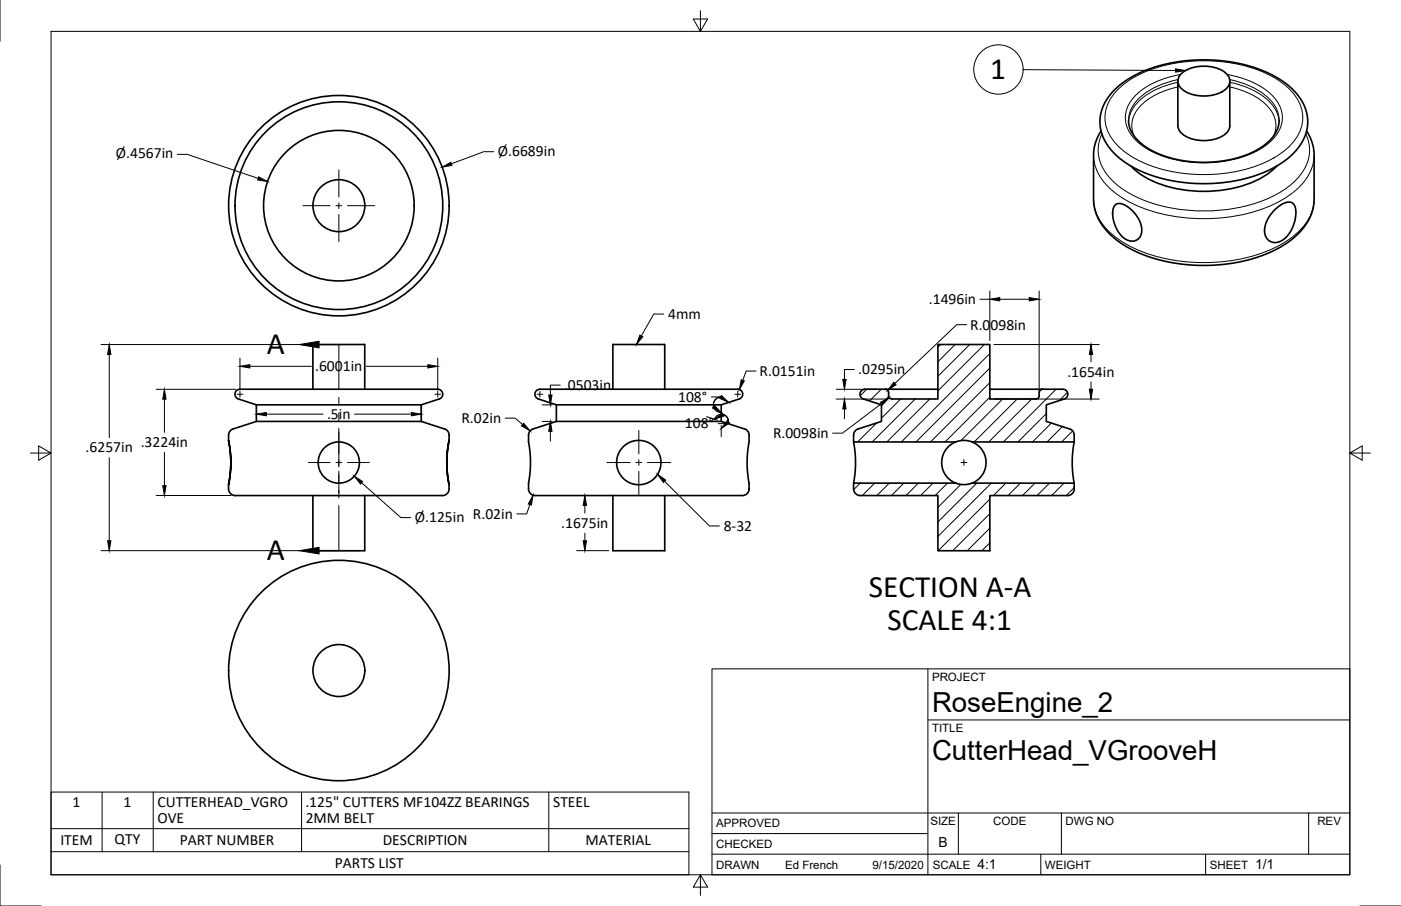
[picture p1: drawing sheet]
<svg xmlns="http://www.w3.org/2000/svg" width="432mm" height="279mm" viewBox="0 0 432 279" stroke-linecap="round" stroke-linejoin="round" font-family="sans-serif">
<!-- layer: Visible -->
<g fill="none" stroke="#000" stroke-width=".51">
<path d="M343.4 27.8l3.2-2.7 4.7-2.7 4.2-1.6 4.2-1.1 4.8-.9 5.8-.3 6.1 .2 4.9 .7 5.2 1.4 4.2 1.6 4 2.2 3.6 2.8 2.7 3.4 1.4 2.8 .6 3.2-.2 3.2-.7 2.2-1.1 2.1-1.4 1.9-2 2.1-4.5 3.2-5.2 2.3-6.3 1.8-7.1 .9h-7.3l-6.8-.9-6.2-1.8-5.8-2.7-4-2.8-1.9-2.1-1.5-1.9-1.1-2.1-.6-2.2-.3-2.2 .1-1.7 .4-2 1-2.4 1.1-1.8zM347.8 37.1l.5 2.6 1.3 2.3 2.1 2.2 2.9 2 3.1 1.5 3.8 1.2 4.6 .9 4.4 .3 4.3-.2 4.5-.7 4.1-1.2 4.1-1.8 2.9-2 2.1-2.2 1.3-2.4 .4-2.5M363 25v13.7a4.9 4.9 0 0 0 4.4 4.1 11.4 11.4 0 0 0 10.8-1.9l.7-1.4 .2-.8-.1-13.7M363.9 22.9a11.4 11.4 0 0 1 14.3 0 3.3 3.3 0 0 1-1.5 5.4 12.2 12.2 0 0 1-12.2-.6 3.1 3.1 0 0 1-.6-4.8zM339.3 40.4l-1.2 2.5-1 3.5-.1 15.3 .8 4 1 2.3 1.2 1.9 2.2 2.4 3.2 2.7 3.5 2 3 1.4 4.2 1.4 4.5 1.1 5.2 .7 4 .3 4.9-.2 5.2-.5 4.6-1 4.3-1.3 4.3-1.9 3.3-1.9 2.5-1.9 2.8-2.8 1.6-2.4 .8-1.8 .6-1.8 .3-2.7-.1-15.3-.9-3.5-1.3-2.5M348.5 51.2a29.3 29.3 0 0 0 19 7.7 35.6 35.6 0 0 0 24.2-6l1.8-1.7M343.7 63.3l.5-.4 .9-.1 2.1 .7 1.9 1.6 1.7 2.2 .8 1.9 .3 1.9-.4 1.7-1 1.1-1.3 .5-1.6-.3-1.6-1-1.5-1.8-1-2.4-.5-1.9v-2.3zM392.7 64.9l2.5-2 1.3-.5 1-.1 .9 .3 .5 .7 .5 2.1-.5 3.2-1.4 3.2-1.9 2-1.1 .7-1.4 .3-1.1-.1-1.3-.8-.6-.9-.4-1.6 .1-1.4 .6-1.8 .9-1.6zM70.4 135.8l.7 6.2-.1 3.6-.6 3.9 .7-6.2-.1-4zM71.9 132.3a2.04 2.04 0 0 0-1.5 1.9v1.6M79 130h50.8M79 124.8h50.8"/>
<path d="M79 124.8l-5.5-1.8a1.6 1.6 0 0 1-.9-2 1.6 1.6 0 0 1 2-1h59.3a1.78 1.78 0 0 1 2 .5 1.78 1.78 0 0 1 .2 2l-.7 .5-5.6 1.8M79 130l-7.2 2.3M79 124.8v5.2M96.4 120v-13.8h16v13.8M129.8 130l7.2 2.3a2.04 2.04 0 0 1 1.4 1.9M129.8 124.8v5.2M138.4 135.8l-.7 6.2 .1 3.6 .6 3.9-.7-6.2 .2-4zM138.4 134.2v1.6M166.4 120h59.9a1.78 1.78 0 0 1 2 .5 1.78 1.78 0 0 1 .3 2l-.7 .5-5.6 1.8M166.4 120a1.53 1.53 0 0 0-1.5 1.3 1.53 1.53 0 0 0 1 1.7l5.6 1.8M171.5 130l-7.2 2.3a2.04 2.04 0 0 0-1.4 1.9v2.1l.6 5.3-.1 3.9-.5 3.5a3.2 3.2 0 0 0 1 3.5 43.9 43.9 0 0 0 9.8 .3h47.4a39.5 39.5 0 0 0 8.8-.3 2.04 2.04 0 0 0 1-1.7l-.6-7.1 .1-3.9 .5-3.5a3.8 3.8 0 0 0-.6-3.5l-.8-.5-7.2-2.3M171.5 130h50.8"/>
<path d="M171.5 124.8h50.8M171.5 124.8v5.2M188.9 120v-13.8h16v13.8M222.3 124.8v5.2M263.1 136.3l.6 5.3-.1 3.9-.5 3.5M264.5 132.3a2.04 2.04 0 0 0-1.4 1.9v2.1h31.5M272.9 120h-6.3a1.53 1.53 0 0 0-1.5 1.3 1.53 1.53 0 0 0 1 1.7l5.6 1.8v5.2l-7.2 2.3M272.9 120h16.2M272.9 120a1.01 1.01 0 0 1 1 1.1v.9a1.01 1.01 0 0 0 1 1h14.2v-16.8h16v16.8h14.2a1.01 1.01 0 0 0 1-1v-.9a1.04 1.04 0 0 1 1-1.1M294.6 136.3l-1.5 .8-1.5 1.4-1 1.8-.4 2 .3 2.4 .8 1.6 1.4 1.6 1.9 1.1h-31.5a3.2 3.2 0 0 0 1 3.5l1 .3h24v17h16v-17h23.9a2.04 2.04 0 0 0 2.1-2v-1.8h-31.5l1.7-1 1.4-1.5 1-2 .2-1.7-.2-1.9-.8-1.9-1.3-1.5-2-1.2M299.6 136.3l-1.4-.4-1.5-.1-2.1 .5M305.1 120h16.2"/>
<path d="M321.3 120h6.3a1.53 1.53 0 0 1 1.5 1.3 1.53 1.53 0 0 1-1 1.7M328 123l-5.5 1.8v5.2l7.2 2.3a2 2 0 0 1 1.4 1.9v2.1h-31.5M331.1 136.3l-.6 5.3 .1 3.9 .5 3.5M70.4 149.5a2.44 2.44 0 0 0 2.1 3.3h56.2a39.5 39.5 0 0 0 8.7-.3 2.04 2.04 0 0 0 1-1.7M96.4 152.8v17h16v-17M138.4 149.5v1.3M188.9 152.8v17h16v-17M299.6 149l-2.1 .4h-1.5l-1.4-.4"/>
<circle cx="104.4" cy="63.4" r="8"/>
<circle cx="104.4" cy="63.4" r="34"/>
<circle cx="104.4" cy="63.4" r="23.2"/>
<circle cx="104.5" cy="63.4" r="32"/>
<circle cx="104.4" cy="142.6" r="6.4"/>
<circle cx="196.9" cy="142.7" r="6.8"/>
<circle cx="104.4" cy="206.8" r="8"/>
<circle cx="104.5" cy="206.8" r="34"/>
</g>
<!-- layer: Visible Narrow -->
<path d="M344.7 27.4a35.2 35.2 0 0 1 20.8-8.4 45 45 0 0 1 28.9 6 14 14 0 0 1 7.1 12 14.5 14.5 0 0 1-7.1 10.6 45.4 45.4 0 0 1-31.1 5.7 34.3 34.3 0 0 1-18.6-8.1 11.5 11.5 0 0 1 0-17.8zM363 26.8a19.3 19.3 0 0 0-13.2 8.2 7.6 7.6 0 0 0-.3 6.9M363 25.4a21.7 21.7 0 0 0-13.8 7.9 8.6 8.6 0 0 0-1.4 4.2M363.1 24.5a21.4 21.4 0 0 0-14 8.3 8.4 8.4 0 0 0-1.3 4.3M363.9 23a23.6 23.6 0 0 0-15.3 8.1 9.1 9.1 0 0 0 2.1 12.7 32.1 32.1 0 0 0 22.4 6.4 28.8 28.8 0 0 0 19.3-7.3 9.1 9.1 0 0 0-.8-14 26.7 26.7 0 0 0-13.4-5.9M379 24.5a21.4 21.4 0 0 1 14 8.3 8.4 8.4 0 0 1 1.3 4.3M379 25.4a21.7 21.7 0 0 1 13.8 7.9 8.6 8.6 0 0 1 1.4 4.2M379 26.8a19.3 19.3 0 0 1 13.3 8.2 7.6 7.6 0 0 1 .3 6.9M337.1 47.9a15.3 15.3 0 0 0 7.4 12.2 47.3 47.3 0 0 0 29.2 7.3 43.4 43.4 0 0 0 25.3-8.4 14.7 14.7 0 0 0 6-11.1M339.6 41.3a12 12 0 0 0 3.2 14.4 38 38 0 0 0 23.1 9.1 49 49 0 0 0 29.3-5.9 15.9 15.9 0 0 0 8.4-12.2 11.4 11.4 0 0 0-1.1-5.4M337.1 61.4a15.3 15.3 0 0 0 7.4 12.3 47.3 47.3 0 0 0 29.2 7.2 43.4 43.4 0 0 0 25.3-8.4 14.7 14.7 0 0 0 6-11.1" fill="none" stroke="#000" stroke-width=".31"/>
<!-- layer: Border -->
<path d="M0 0v12.7M15.7 9.7h400.3v260.1h-400.3zM215.9 3.3v6.4l-2.2-3.8h4.4l-2.2 3.8M9.4 139.7h6.3l-3.8-2.2v4.4l3.8-2.2M416 139.7l3.8 2.2v-4.4l-3.8 2.2h6.4M0 266.7v12.7h12.7M215.9 269.8l2.2 3.8h-4.4l2.2-3.8v6.3M419.1 279.4h12.7" fill="none" stroke="#000" stroke-width=".31"/>
<!-- layer: Titleblock -->
<path d="M219.4 206.3h196.6v63.5h-196.6zM286 206.3v63.5M286 222h130M219.4 257.1h66.6M219.4 250.7h196.6M295.4 250.7v12.7M327.1 250.7v12.7M403.3 250.7v12.7M219.4 263.4h196.6M320.8 263.4v6.4M371.6 263.4v6.4" fill="none" stroke="#000" stroke-width=".31"/>
<!-- layer: Hatching -->
<g fill="none" stroke="#000" stroke-width=".31">
<path d="M289.9 106.3l-.8 .8M294.4 106.3l-5.3 5.3M298.9 106.3l-9.8 9.8M303.4 106.3l-14.3 14.2M305.1 109l-27.3 27.3M305.1 113.5l-22.8 22.8M305.1 118l-18.3 18.3M267.1 120.1l-2 1.9M270.2 130.5l-5.9 5.8M271.6 120.1l-3.6 3.6M273.9 122.3l-2.5 2.5M277.6 123.1l-5.9 5.9"/>
<path d="M282.1 123.1l-13.3 13.2M286.6 123.1l-13.3 13.2M305.1 122.5l-13.8 13.8M309 123.1l-12.8 12.8M313.5 123.1l-13.3 13.2M318 123.1l-13.3 13.2M320.9 120.1l-.6 .6M322.5 127.6l-8.8 8.7M324 130.5l-5.8 5.8M325.5 120.1l-16.3 16.2M327.4 131.6l-4.7 4.7M329 121l-2.5 2.5"/>
<path d="M330.6 132.9l-3.4 3.4M265.1 149l-2 2M269.6 149l-3.8 3.8M274.1 149l-3.8 3.8M278.6 149l-3.8 3.8M283.1 149l-3.8 3.8M287.5 149l-3.8 3.8M292 149l-3.8 3.8M296.1 149.4l-7 7.1M301 149l-11.9 12M305.1 153.9l-15.9 15.9M305.1 158.4l-11.4 11.4"/>
<path d="M305.5 149l-16.4 16.4M310 149l-3.8 3.8M314.5 149l-3.8 3.8M319 149l-3.8 3.8M323.5 149l-3.8 3.8M328 149l-3.9 3.8M331 150.4l-2.4 2.4M305.1 162.9l-6.9 6.9M305.1 167.4l-2.5 2.4"/>
</g>
<!-- layer: Annotations -->
<path d="M204.5 96.9h-3l-3.8 6.7M98.3 106.3h6.1v13.9M104.4 122.6v2.3M104.4 127.3v2.4M104.4 132.1v11.9M104.4 146.4v2.4M104.4 151.1v2.4M104.4 155.9v13.9h-6.1M204.8 148.4l13.9 13.8h3" fill="none" stroke="#000" stroke-width=".31"/>
<path d="M92.2 106.3l6.1-1.1v2.1zM197.2 103.4l.9 .5-1.9 2.4zM202.7 146.3l2.5 1.8-.7 .7zM92.2 169.8l6.1-1v2z" fill="#000" stroke="#000" stroke-width=".31"/>
<!-- layer: Dimensions -->
<g fill="none" stroke="#000" stroke-width=".31">
<path d="M54.7 47.6h3l21.9 7.4M152.2 46.8h-3.1l-10 3.7M302 92.3h3.1M305.1 89.7v15.3M308.1 92.3h9.1M320.3 89.7v31.1M31.1 106.3h80.1M33.7 109.3v25.6M74 110.4v9.9M77 113h19M112.9 113h19M134.9 110.4v9.9"/>
<path d="M172.7 118.8h-3.1v3M233 114.4h-3l-1.1 2.9M263.3 114h-3v3M297.9 100.1h-3l-19.1 18.2M306.3 106.3h32.5M336.3 109.3v2.2M336.3 117.8v2.2M48.1 120.1h24.6M50.7 123.1v10.2M50.7 139.5v10.3M79 125.2v1.2M82.1 127.7h17.5"/>
<path d="M109.2 127.7h17.6M129.8 125.2v3.5M155.7 128.9h3l2.4 2M167.1 130h3.1M167.1 124.9h3.1M169.6 133v3.1M217.8 128.5l3.3 1.1M219.2 122.4h3.1a2.44 2.44 0 0 0-2.4 2.5 2.44 2.44 0 0 0 2.4 2.4M220.2 129.3a2.21 2.21 0 0 1 2.8-1.5 2.21 2.21 0 0 1 1.4 2.8h-3.1M221.2 122.7a2.44 2.44 0 0 0-1.3 2.7M222.1 122.4a2.44 2.44 0 0 0-2.2 2.1M222.3 131.2v3.5"/>
<path d="M222.5 127.7a2.21 2.21 0 0 1 2 2.3M222.9 127.8a2.21 2.21 0 0 1 1.6 2.7M257.7 123.1h15.9M257.7 120.1h13.9M260.3 126.1v3.1M271.7 124.5l-12 9.1h-3.1M306.3 123.1h32.5M33.7 141.1v25.7M48.1 152.8h23.1M111.5 148.9l12 10.7h3.1M163.3 155.6l-1 2.9h-3M177.7 152.8h9.9"/>
<path d="M180.3 155.9v2.3M31.1 169.8h80.1M177.7 169.8h9.9M180.3 164.4v2.4"/>
</g>
<g fill="#000" stroke="#000" stroke-width=".31">
<path d="M79.7 54.5l2.8 1.5-3.1-.5zM136.3 51.6l2.6-1.6 .4 1zM305.1 92.3l3-.5v1zM317.2 91.8l3.1 .5-3.1 .5zM33.7 106.3l.5 3h-1zM74 113l3-.5v1zM131.9 112.5l3 .5-3 .5zM228.5 117.1l.9 .4-1.5 2.6zM259.8 117h1l-.5 3.1zM275.5 117.9l.7 .7-2.6 1.8zM336.3 106.3l.5 3h-1.1zM50.7 120.1l.5 3h-1z"/>
<path d="M79 127.7l3.1-.5v1zM126.8 127.2l3 .5-3 .5zM161.4 130.5l2 2.4-2.7-1.6zM169.6 130l.5 3h-1zM169.1 121.8h1l-.5 3.1zM220.2 125l2.1 2.3-2.7-1.5zM222.4 122l2.2 2.1-2.8-1.3zM220.2 129.3l2.4-1.9 .5 .9zM224.1 129.7l.7 .7-2.5 1.8zM260.3 123.1l.5 3h-1zM271.3 124.1l2.8-1.4-2.2 2.2zM335.7 120h1.1l-.5 3.1z"/>
<path d="M50.2 149.8h1l-.5 3zM109.2 146.9l2.6 1.6-.7 .8zM164.3 152.7l-.5 3-1-.3zM180.3 152.8l.5 3.1h-1.1zM33.2 166.8h1l-.5 3zM179.7 166.8h1.1l-.5 3z"/>
</g>
<!-- layer: Center Lines -->
<g fill="none" stroke="#000" stroke-width=".31">
<path d="M104.4 52.4v8.3M93.4 63.4h8.3M103.5 63.4h1.8M104.4 62.5v1.8M104.4 66.1v8.4M107.1 63.4h8.4M73 121.6h1.8M74 120.7v1.8M104.4 133.2v6.8M134 121.6h1.8M134.9 120.7v1.8M165.5 121.6h1.8"/>
<path d="M166.4 120.7v1.8M196.9 132.8v7.2M226.5 121.6h1.8M227.4 120.7v1.8M95 142.6h6.7M103.5 142.6h1.8M104.4 141.8v1.7M104.4 145.3v6.7M107.1 142.6h6.7M187 142.6h7.2M196 142.6h1.8M196.9 141.8v1.7"/>
<path d="M196.9 145.3v7.2M199.6 142.6h7.2M296.2 142.6h1.8M297.1 141.8v1.7"/>
</g>
<!-- layer: BOM -->
<g fill="none" stroke="#000" stroke-width=".31">
<path d="M315.3 21.5l47 .2M15.7 244.3h196.6v25.5h-196.6zM15.7 255.5h196.6M31.5 244.3v18.4M47.2 244.3v18.4M92.9 244.3v18.4M169.1 244.3v18.4M15.7 262.7h196.6"/>
<circle cx="307.7" cy="21.4" r="7.6"/>
</g>
<path d="M362.3 21.2l3.1 .6-3.1 .4z" fill="#000" stroke="#000" stroke-width=".31"/>
<g font-size="9.6">
<text x="305.1" y="24.5">1</text>
<text x="82.3" y="109.3">A</text>
<text x="82.3" y="172.8">A</text>
<text x="267.8" y="184.1">SECTION A-A</text>
<text x="273.6" y="194.4">SCALE 4:1</text>
</g>
<g font-size="8.5">
<text x="287.3" y="219.5">RoseEngine_2</text>
<text x="287.3" y="234.5">CutterHead_VGrooveH</text>
</g>
<g font-size="4.8">
<text x="35.7" y="48.9">Ø.4567in</text>
<text x="153.5" y="48">Ø.6689in</text>
<text x="286.3" y="93.8">.1496in</text>
<text x="206" y="98.4">4mm</text>
<text x="299" y="101.6">R.0098in</text>
<text x="97.1" y="114.5">.6001in</text>
<text x="234.1" y="115.9">R.0151in</text>
<text x="264.5" y="115.5">.0295in</text>
<text x="329" y="116.2">.1654in</text>
<text x="173.8" y="120.2">.0503in</text>
<text x="209" y="123.9">108°</text>
<text x="100.8" y="129.2">.5in</text>
<text x="142.2" y="130.5">R.02in</text>
<text x="43.4" y="137.9">.3224in</text>
<text x="211.1" y="132.1">108°</text>
<text x="238.3" y="135.1">R.0098in</text>
<text x="26.4" y="139.5">.6257in</text>
<text x="127.9" y="160.9">Ø.125in R.02in</text>
<text x="173" y="162.8">.1675in</text>
<text x="223.1" y="163.7">8-32</text>
<text x="22.3" y="248.8">1</text>
<text x="38.1" y="248.8">1</text>
<text x="48.5" y="248.9">CUTTERHEAD_VGRO</text>
<text x="94.1" y="248.9">.125&quot; CUTTERS MF104ZZ BEARINGS</text>
<text x="170.5" y="248.9">STEEL</text>
<text x="48.5" y="254">OVE</text>
<text x="94.2" y="254">2MM BELT</text>
<text x="18.6" y="260.6">ITEM</text>
<text x="35.3" y="260.4">QTY</text>
<text x="55.4" y="260.6">PART NUMBER</text>
<text x="118" y="260.6">DESCRIPTION</text>
<text x="180.5" y="260.6">MATERIAL</text>
<text x="103.2" y="267.7">PARTS LIST</text>
</g>
<g font-size="4.3">
<text x="289.3" y="261.2">B</text>
<text x="301.2" y="268.1">4:1</text>
<text x="386.8" y="268.1">1/1</text>
</g>
<g font-size="3.5">
<text x="287.3" y="210.1">PROJECT</text>
<text x="287.3" y="225.8">TITLE</text>
<text x="220.7" y="255.2">APPROVED</text>
<text x="286.7" y="254.5">SIZE</text>
<text x="306.1" y="254.5">CODE</text>
<text x="328.4" y="254.5">DWG NO</text>
<text x="406" y="254.5">REV</text>
<text x="220.7" y="261.5">CHECKED</text>
<text x="220.7" y="267.9">DRAWN</text>
<text x="242" y="267.9">Ed French</text>
<text x="268.9" y="267.9">9/15/2020</text>
<text x="287.5" y="267.9">SCALE</text>
<text x="322.1" y="267.9">WEIGHT</text>
<text x="372.9" y="267.9">SHEET</text>
</g>
</svg>
